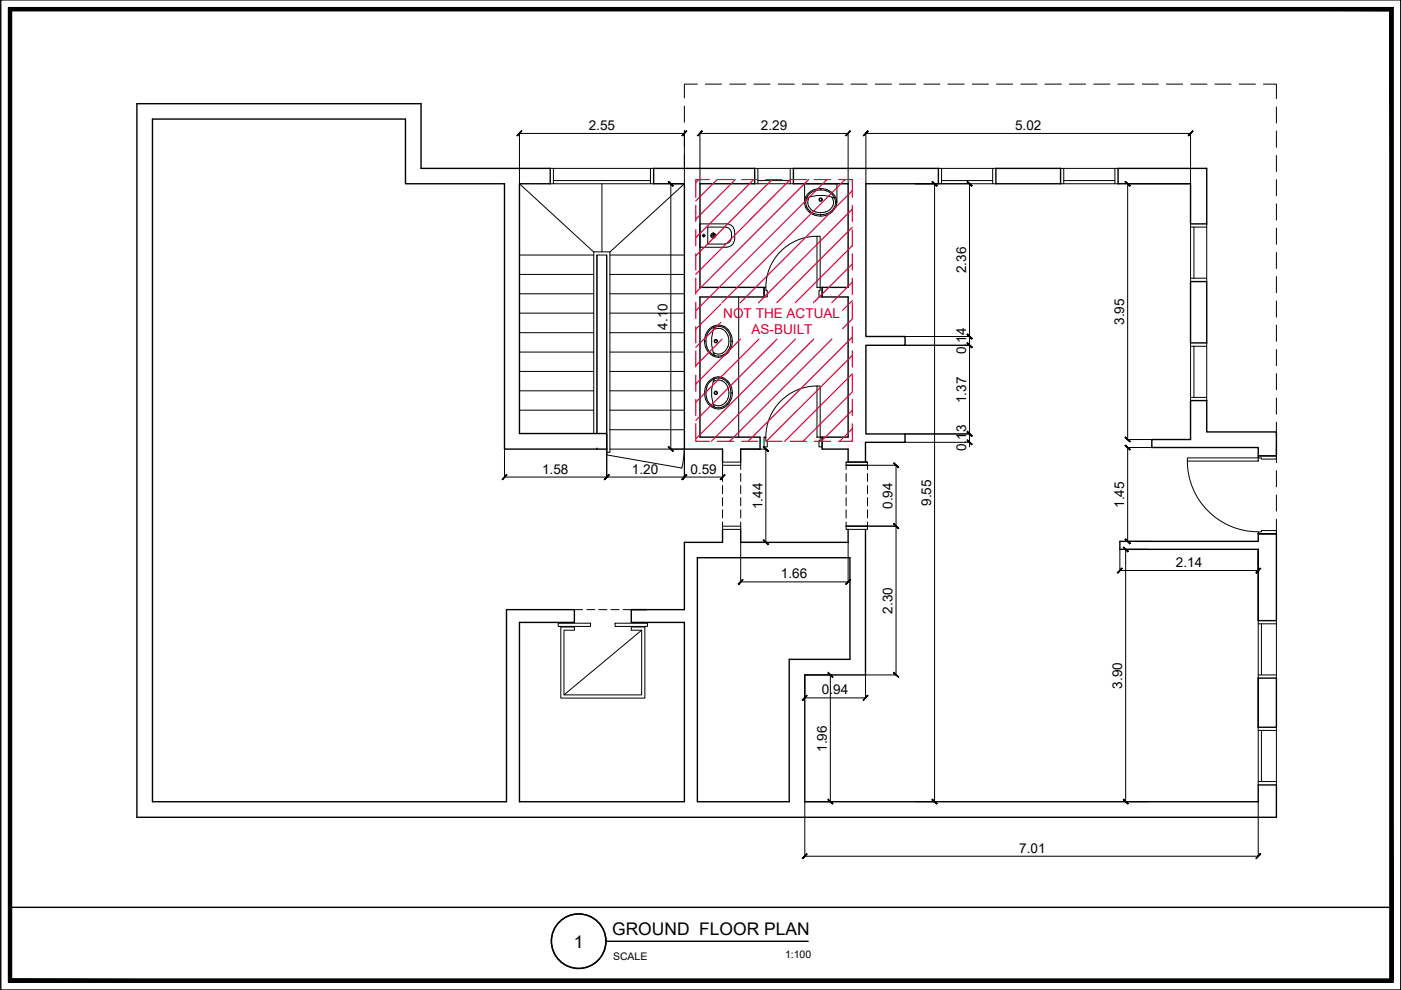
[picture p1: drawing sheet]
<svg xmlns="http://www.w3.org/2000/svg" width="297mm" height="210mm" viewBox="0 0 297 210" stroke-linecap="round" stroke-linejoin="round" font-family="sans-serif">
<!-- layer: A_WALL -->
<g fill="none" stroke="#000" stroke-width=".3">
<path d="M211.1 35.7h13.8v3.3h-13.8zM237.1 35.7h18.7v11.8h-3.4v-8.5h-15.3zM252.4 59.7h3.4v13h-3.4zM153.2 98v-2.8h-8.1v-56.2h-6.5v-3.3h21.4v3.3h-11.6v21.9h13.6v2.1h-13.6v29.7h12.7v2.5h-4.1v2.8M179.4 98.7h4.5M183.5 98v-4.2h8.4v-1.8h-8.3v-18.8h8.3v-1.9h-8.3v-32.3h15.4v-3.3h-30.8v3.3h11.6v21.9h-5.5v2.1h5.5v29.7h-5.5v2.5h5.5v2.8h4.1M252.4 84.9h3.4v6.7h14.8v5.1h-3.8v-1.8h-22.6v-1.7h8.2zM147.9 118.3h32.3v21.5h-12.9v30.2h-19.4zM153.2 112.2v2.8h-8.1v14.3h-11.3v2.7h11.3v38h-35v-38h11.7v-2.7h-14.4v40.7h-75.1v-144.8h53.7v13.8h21v56.2h21.6v-3.3h-18.5v-52.9h6.6v-3.3h-27.4v-13.7h-60.3v151.3h241.6v-6.9h-3.8v3.6h-96.2v-26.9h12.9v-30.9M157 112.2v2.8h22.8v-2.8M179.4 111.6h4.5M237.4 114.8h29.4v-1.6h3.8v18.4h-3.8v-15.1h-29.4z"/>
<path d="M266.8 143.8h3.8v10.4h-3.8z"/>
</g>
<!-- layer: A_STAIR -->
<g fill="none" stroke="#000" stroke-width=".21">
<path d="M110.1 39l15.8 14.4M127.6 39v14.4M145.1 39l-15.8 14.4M110.1 58.2h15.8M110.1 54.1h15.8M126.6 54.1v37.8v-37.8h2v41.8h.7v-42.5h-3.4v38.5M128.6 54.1v41.1M129.3 58.2h15.8M129.3 54.1h15.8M110.1 78.8h15.8M110.1 74.6h15.8M110.1 70.5h15.8"/>
<path d="M110.1 66.4h15.8M110.1 62.3h15.8M129.3 78.8h15.8M129.3 74.6h15.8M129.3 70.5h15.8M129.3 66.4h15.8M129.3 62.3h15.8M110.1 87h15.8M110.1 82.9h15.8M126.6 95.2h.1M128.6 95.9v.5l16 2.8M129.3 87h15.8"/>
<path d="M129.3 82.9h15.8M129.3 91.1h15.8M129.3 95.2h15.8M145.1 95.2l-.1 1.7-.5 2.3M118.3 132.1h6.9v.7h-6.9zM118.9 132.9h2.9v.7h-2.2v13.7h16.4v-13.7h-2.2v-.7h2.9v15.1h-17.8zM121.8 129.3h1.7M124.4 129.3h1.7M126.9 129.3h1.8M129.5 129.3h1.8M130.4 132.1h6.9v.7h-6.9zM132.1 129.3h1.7"/>
<path d="M136 133.6l-16.4 13.7"/>
</g>
<!-- layer: A-FIXTURES -->
<g fill="none" stroke="#000" stroke-width=".21">
<path d="M148.4 52.3l5.7 .1M148.4 47.6v4.7M148.9 50h.6M149.2 49.6v.7M150 51.6l.2 .1M150.1 48.3v3.3M150.2 51.7h3.5M150.6 50h1.3M151.2 49.3v1.3M153.7 48.1a1.38 1.38 0 0 1 1.4 1.4M153.7 48.1h-3.5l-.2 .2M154.1 47.5a1.63 1.63 0 0 1 1.6 1.6"/>
<path d="M154.1 47.5l-5.7 .1M155.1 50.3a1.38 1.38 0 0 1-1.4 1.4M155.1 49.5v.8M155.7 50.8a1.63 1.63 0 0 1-1.6 1.6M155.8 49.1v1.7M170.6 42.9v-3.9h6.8v3.9M170.6 42.9l.2 1.1M170.8 44a3.4 3.4 0 0 0 3.2 1.8M170.8 41.8l-.2 1.1M171 42a7.8 7.8 0 0 1 6 0M171 43.9a3.4 3.4 0 0 0 5.9 0M171.4 43.7l.6 .7 .9 .5"/>
<path d="M171.4 42.1l-.1 .8 .1 .8M171.6 41.8l-.2 .3M172.7 40.5a2.5 2.5 0 0 0-1.6 3.4M172.9 44.9l1.1 .2M174 40.3l1.2 .2M174 40.3l-1.2 .2M174 40v.3M174 45.6v.2M175.1 44.9l-1.1 .2M175.2 40.5a2.56 2.56 0 0 1 1.7 3.4M175.3 40.2a2.77 2.77 0 0 1 2.1 2.7 2.77 2.77 0 0 1-2.1 2.7M175.3 40.2a3.7 3.7 0 0 0-4.5 1.6"/>
<path d="M175.3 45.6l-1.3 .2M176.4 41.8a1.82 1.82 0 0 1 .1 1.9M176.5 43.7l-.5 .7-.9 .5M149.4 72.4h.3M149.7 72.3l.2 1.3M149.9 73.6a2.51 2.51 0 0 0 2.4 1.9 2.51 2.51 0 0 0 2.4-1.9M149.9 71.1l-.2 1.2M151.3 69.4a2.87 2.87 0 0 0-1.4 1.7M151.3 69.4a2.22 2.22 0 0 1 2 0M151.5 69.3a7.8 7.8 0 0 0 0 6M151.5 69.8l-.3 .1M151.5 69.8l.8-.2 .8 .2"/>
<path d="M153.1 69.8l.8 .5M153.3 69.4a3 3 0 0 1 1.4 1.7M153.8 70.3l.5 .9M153.9 74.3a1.9 1.9 0 0 1-2.7 .4M154.3 73.4l-.5 .9M154.4 71.2a3.3 3.3 0 0 1 0 2.2M154.4 69.9l.6 1.1M154.4 69.9a2.88 2.88 0 0 0-3.2-.7 2.88 2.88 0 0 0-1.8 2.8 3 3 0 0 0 1.1 3 3 3 0 0 0 3.2 .3l.7-.6M154.8 71.1l.2 1.2M155 72.3l-.2 1.3M155 73.7l-.6 1M155 72.4h.3"/>
<path d="M155 71l.3 1.3M155.3 72.3l-.3 1.4M156.6 63v29.7M149.4 83.3h.3M149.7 83.3l.2 1.2M149.9 84.6l.5 1M149.9 82.1l-.2 1.2M150.3 85.7a2.61 2.61 0 0 0 4.1 0M150.4 81l-.5 1M150.5 85.5a2.36 2.36 0 0 0 3.7 0M151.2 80.9a1.89 1.89 0 0 1 2.7 .4M151.3 80.4l-.8 .7"/>
<path d="M151.3 80.4a2.22 2.22 0 0 1 2 0M151.5 80.3a7.8 7.8 0 0 0 0 6M153.3 80.4l.9 .7M153.8 81.3l.5 .9M153.9 85.3a1.9 1.9 0 0 1-2.7 .4M154.2 81l.5 1M154.3 84.4l-.5 .9M154.4 82.2a3.3 3.3 0 0 1 0 2.2M154.4 80.9l.6 1M154.4 80.9a2.85 2.85 0 0 0-3.2-.7 2.85 2.85 0 0 0-1.8 2.8 3.8 3.8 0 0 0 .8 2.8M154.7 84.6l-.5 1M154.8 82.1l.2 1.2"/>
<path d="M155 83.3l-.2 1.2M155 84.7l-.6 1.1M155 83.3h.3M155 82l.3 1.3M155.3 83.3l-.3 1.3"/>
<circle cx="149.2" cy="49.9" r=".23"/>
<circle cx="151.2" cy="49.9" r=".53"/>
<circle cx="151.2" cy="49.9" r=".36"/>
<circle cx="174" cy="42.3" r=".36"/>
<circle cx="174" cy="42.3" r=".28"/>
<circle cx="151.8" cy="72.3" r=".28"/>
<circle cx="151.8" cy="72.3" r=".36"/>
<circle cx="151.8" cy="83.3" r=".28"/>
<circle cx="151.8" cy="83.3" r=".36"/>
</g>
<!-- layer: A_WINDOW -->
<g fill="none" stroke="#000" stroke-width=".21">
<path d="M116.7 39h21.9M116.7 35.7h21.9M117.3 35.7v3.3M117.3 38.3h20.6M137.9 35.7v3.3M160 39h8.2M160 35.7h8.2M160.7 38.3h6.8M160.7 35.7v3.3M167.5 35.7v3.3M199 39h12.1M199 35.7h12.1"/>
<path d="M199.6 38.3h10.9M199.6 35.7v3.3M210.5 35.7v3.3M224.9 39h12.2M224.9 35.7h12.2M225.5 38.3h10.9M225.5 35.7v3.3M236.4 35.7v3.3M252.4 59h3.4M252.4 48.1h3.4M252.4 47.5v12.2M253.1 48.1v10.9"/>
<path d="M255.8 47.5v12.2M252.4 72.7v12.2M252.4 73.4h3.4M253.1 73.4v10.9M255.8 72.7v12.2M252.4 84.3h3.4M266.8 132.3h3.8M266.8 131.6v12.2M267.4 132.3v10.8M270.6 131.6v12.2M266.8 143.1h3.8M266.8 154.2v12.2"/>
<path d="M266.8 154.9h3.8M267.4 154.9v10.8M270.6 154.2v12.2M266.8 165.7h3.8"/>
</g>
<!-- layer: A_DOOR -->
<g fill="none" stroke="#000" stroke-width=".21">
<path d="M173.2 50.1a10.8 10.8 0 0 0-10.8 10.8M173.2 50.1h.7v10.8h-.7zM162 60.9h.4v.7h.3v1.4h-.7zM173.9 60.9h.4v2.1h-.7v-1.4h.3zM153.2 98h3.8v.7h-3.8zM153.2 98.7v.8M157 98.7v.8M162 92.7h.4v.7h.3v1.4h-.7zM173.2 81.8a10.8 10.8 0 0 0-10.8 10.9M173.2 81.8h.7v10.9h-.7zM173.9 92.7h.4v2.1h-.7v-1.4h.3zM179.4 98h4.5v.7h-4.5z"/>
<path d="M179.4 98.7v.8M183.9 98.7v.8M251.7 97.7a15 15 0 0 0 15 15M251.7 97.1h15.1v.7h-15.1zM266.8 96.7h3.8v.6h-3.2v-.2h-.6zM153.2 111.6h3.8v.6h-3.8zM153.2 100.4v1.7M153.2 103v1.7M153.2 105.5v1.7M153.2 108.1v1.7M153.2 110.7v.9M157 100.4v1.7"/>
<path d="M157 103v1.7M157 105.5v1.7M157 108.1v1.7M157 110.7v.9M179.4 111.6h4.5v.6h-4.5zM179.4 100.4v1.7M179.4 103v1.7M179.4 105.5v1.7M179.4 108.1v1.7M179.4 110.7v.9M183.9 100.4v1.7M183.9 103v1.7"/>
<path d="M183.9 105.5v1.7M183.9 108.1v1.7M183.9 110.7v.9M266.8 112.8h.6v-.3h3.2v.7h-3.8z"/>
</g>
<!-- layer: A_WALL -->
<g fill="none" stroke="#000" stroke-width=".21">
<path d="M147.9 17.8h-2.8v3M149.5 17.8h3.5M154.7 17.8h3.4M159.8 17.8h3.5M165 17.8h3.4M170.1 17.8h3.5M175.3 17.8h3.4M180.4 17.8h3.4M185.6 17.8h3.4M190.7 17.8h3.4M195.9 17.8h3.4M201 17.8h3.4"/>
<path d="M206.1 17.8h3.5M211.3 17.8h3.4M216.4 17.8h3.5M221.6 17.8h3.4M226.7 17.8h3.5M231.9 17.8h3.4M237 17.8h3.4M242.2 17.8h3.4M247.3 17.8h3.4M252.5 17.8h3.4M257.6 17.8h3.4M262.7 17.8h3.5"/>
<path d="M267.9 17.8h2.7v3.1M145.1 22.5v3.4M145.1 27.6v3.4M145.1 32.8v2.9M270.6 22.7v3.4M270.6 27.8v3.4M270.6 32.9v3.5M270.6 38.1v3.4M270.6 43.2v3.5M270.6 48.4v3.4M270.6 53.5v3.5M270.6 58.6v3.5"/>
<path d="M270.6 63.8v3.4M270.6 68.9v3.5M270.6 74.1v3.4M270.6 79.2v3.4M270.6 84.4v3.4M270.6 89.5v3.4M270.6 94.7v3.4M270.6 99.8v3.4M270.6 105v3.4M270.6 110.1v3.1"/>
</g>
<!-- layer: A_DIM -->
<g fill="none" stroke="#000" stroke-width=".21">
<path d="M110.1 39v-10.7h35v10.7h-2.9v56.2h2.9M148.4 39v-10.7h31.4v10.7M183.6 39v-10.7h68.8v10.7h-13.3v54.2h5.1M191.9 71.3h13.7v-32.3h-11.6h4.1v131h-4.1M205.6 73.2h-13.7h13.7v18.8h-13.7M205.6 70.4v2.8M205.6 73.2v1M107 95.2v5.9h21.6M128.6 95.2v5.9M145.1 95.2v5.9h-16.5M145.1 95.2v5.9h8.1v-5.9M157 95.2h5.4v19.8h-5.4v8.4h22.8v-8.4"/>
<path d="M183.9 98.7h6.1v12.9h-6.1M191.9 93.8h13.7M205.6 91v2.8M205.6 93.8v1M244.2 94.9h-5.1v19.9h5.1M183.5 111.6h6.5v31.5h-6.5v4.9h-12.9v-4.9h5.5v26.9h-5.5v11.5h96.2v-11.5M237.4 116.5v4.5h29.4v-4.5M243.6 116.5h-4.9v53.5h4.9"/>
</g>
<!-- layer: 0 -->
<g fill="#000" stroke="#000" stroke-width=".21">
<path d="M1.8 2.3l.6 205.3v-205.3zM1.8 2.3l.6 205.3h-.6z"/>
<path d="M1.8 1.6l293.5 .7v-.7zM1.8 1.6l293.5 .7h-293.5z"/>
<path d="M294.7 2.3l.6 205.3v-205.3zM294.7 2.3l.6 205.3h-.6z"/>
<path d="M110.6 27.7l-.9 1.1 .9-1zM109.6 28.7l1-1-.9 1.1z"/>
<path d="M141.7 38.5l.9 1 .1-.1zM141.7 38.5h.1l.9 .9z"/>
<path d="M144.6 28.7l.1 .1 .8-1.1zM145.5 27.7l.1 .1-.9 1z"/>
<path d="M148.8 27.7l-.8 1.1 .9-1zM147.9 28.7l.9-1-.8 1.1z"/>
<path d="M179.3 28.7l.1 .1 .8-1.1zM180.2 27.7l.1 .1-.9 1z"/>
<path d="M184 27.7l-.9 1.1 1-1zM184 27.7l-.9 1.1-.1-.1z"/>
<path d="M197.6 38.5l1 1 .1-.1zM197.6 38.5h.1l1 .9z"/>
<path d="M205 38.5l1 1 .1-.1zM205 38.5h.1l1 .9z"/>
<path d="M238.5 38.5l1 1 .1-.1zM238.5 38.5h.2l.9 .9z"/>
<path d="M252.8 27.7l-.9 1 .1 .1zM252.8 27.7l.2 .1-1 1z"/>
<path d="M205.1 70.8l-.1 .1 1.1 .9zM205 70.9l1.1 .9-.1 .1z"/>
<path d="M205.1 70.8l-.1 .1 1.1 .9zM205 70.9l1.1 .9-.1 .1z"/>
<path d="M205 72.8l1 .9 .1-.1zM205.1 72.7l1 .9-1.1-.8z"/>
<path d="M205 72.8l1 .9 .1-.1zM205.1 72.7l1 .9-1.1-.8z"/>
<path d="M141.8 94.7l-.1 .1 1 .8zM141.7 94.8l1 .8-.1 .1z"/>
<path d="M161.8 94.8l1 .9 .1-.1zM161.8 94.8l.2-.1 .9 .9z"/>
<path d="M189.5 98.2l.9 1 .1-.1zM189.6 98.1l.9 1-1-.9z"/>
<path d="M205.1 91.5l-.1 .1 1.1 .8zM205 91.6l1.1 .8-.1 .1z"/>
<path d="M205.1 91.5l-.1 .1 1.1 .8zM205 91.6l1.1 .8-.1 .1z"/>
<path d="M205 93.4l1 .9 .1-.1zM205.1 93.2l1 1-1.1-.8z"/>
<path d="M238.7 92.6l-.2 .2 1.1 .8zM238.5 92.8l1.1 .8-.1 .1z"/>
<path d="M238.5 94.5l1 .9 .1-.1zM238.5 94.5l.2-.1 .9 .9z"/>
<path d="M107.4 100.6l-.9 1.1 1-1zM107.4 100.6l-.9 1.1v-.1z"/>
<path d="M129.1 100.6l-1 1 .1 .1zM129.1 100.6l.1 .1-1 1z"/>
<path d="M129.1 100.6l-.9 1.1 1-1zM129.1 100.6l-.9 1.1-.1-.1z"/>
<path d="M144.6 101.6l.1 .1 .8-1.1zM145.5 100.6l.1 .1-.9 1z"/>
<path d="M145.5 100.6l-.8 1.1 .9-1zM145.5 100.6l-.8 1.1-.1-.1z"/>
<path d="M153.6 100.6l-.9 1 .1 .1zM153.6 100.6l.1 .1-.9 1z"/>
<path d="M161.8 114.5l1.1 .9-.9-1zM161.8 114.5l1.1 .9-.1 .1z"/>
<path d="M189.6 111l-.1 .1 1 .9zM189.5 111.1l1 .9-.1 .1z"/>
<path d="M189.5 111.1l.9 1 .1-.1zM189.5 111.1l.1-.1 .9 1z"/>
<path d="M238.7 114.2l-.2 .2 1.1 .8zM238.5 114.4l1.1 .8-.1 .1z"/>
<path d="M238.2 116l.9 1 .1-.1zM238.2 116l1 .9z"/>
<path d="M157.5 122.9l-.9 1 1-.9zM156.5 123.8l1-.9-.9 1z"/>
<path d="M179.3 123.8l.1 .1 .8-1zM180.2 122.9l.1 .1-.9 .9z"/>
<path d="M237.9 120.5l-.9 1 .9-1zM236.9 121.4l1-.9-.9 1z"/>
<path d="M266.3 121.4v.1l.9-1zM267.2 120.5h.1l-1 1z"/>
<path d="M171.1 147.4l-.9 1.1 .9-1zM171.1 147.4l-.9 1.1-.1-.1z"/>
<path d="M175.5 142.7l1 .9 .1-.1zM175.6 142.6l1 .9-1.1-.8z"/>
<path d="M183.9 147.4l-.9 1 .1 .1zM183.9 147.4l.2 .1-1 1z"/>
<path d="M189.6 142.6l-.1 .1 1 .8zM189.5 142.7l1 .8-.1 .1z"/>
<path d="M175.6 169.4l-.1 .2 1.1 .8zM175.5 169.6l1.1 .8-.1 .1z"/>
<path d="M197.7 169.4l-.1 .2 1.1 .8zM197.6 169.6l1.1 .8-.1 .1z"/>
<path d="M238.2 169.4v.2l1 .8zM238.2 169.6l1 .8-.1 .1z"/>
<path d="M171.1 181l-.9 1 .9-.9zM171.1 181l-.9 1h-.1z"/>
<path d="M267.2 181l-.9 1zM267.2 181l.1 .1-1 .9z"/>
<path d="M1.8 207.6l293.5 .7v-.7zM1.8 207.6l293.5 .7h-293.5z"/>
</g>
<path d="M.2 0h296.8v209.9h-296.8zM1.8 1.6h293.5v206.7h-293.5zM2.4 2.3h292.3v205.3h-292.3zM2.4 192.4h292.3" fill="none" stroke="#000" stroke-width=".3"/>
<!-- layer: TILTLE BLOCK_1 -->
<circle cx="122.7" cy="199.6" r="5.8" fill="none" stroke="#000" stroke-width=".3"/>
<!-- layer: A_TEXT -->
<path d="M128.5 199.6h42.9" fill="none" stroke="#000" stroke-width=".3"/>
<!-- layer: A_DIM -->
<g fill="none" stroke="#db0037" stroke-width=".25">
<path d="M148.2 38.1l-.7 .6M150.4 38.1h-2.9v3.7M155.5 38.1h-3.5l-4.5 4.5M155.9 38.1l-8.4 8.4M157.3 38.1h3.4M159.8 38.1l-12.3 12.3M162.4 38.1h3.4M163.7 38.1l-16.2 16.1M171 38.1h-3.5l-20 20M171.4 38.1l-23.9 23.9M172.7 38.1h3.4M175.3 38.1l-27.8 27.8"/>
<path d="M177.8 38.1h2.9v3.7M179.2 38.1l-26.1 26.1M147.5 43.5v3.5M147.5 48.7v3.4M147.5 53.8v3.4M147.5 59v3.4M180.7 40.4l-23.7 23.8M180.7 44.3l-19.9 19.9M180.7 48.2l-16 16M180.7 48.7v3.4l-12.1 12.1M180.7 56l-8.2 8.2M180.7 59.8l-4.4 4.4"/>
<path d="M180.7 43.5v3.5M180.7 53.8v3.4M180.7 59v3.4M147.5 64.1v3.4M147.5 69.3v3.4M147.5 74.4v3.4M147.5 79.6v3.4M152.9 64.4l-5.4 5.4M152.9 68.3l-5.4 5.3M153.1 71.9l-5.6 5.6M157 71.9l-9.5 9.5M160.9 71.9l-13.4 13.4"/>
<path d="M164.7 71.9l-17.2 17.3M168.6 71.9l-21.1 21.2M172.5 71.9l-21.7 21.7M176.4 71.9l-21.7 21.7M180.7 63.7l-2.1 2.1M180.7 67.6l-2.1 2.1M180.7 71.5l-22.1 22.1M180.7 75.4l-18.2 18.2M180.7 79.3l-14.3 14.3M180.7 64.1v3.4M180.7 69.3v3.4M180.7 74.4v3.4"/>
<path d="M180.7 79.6v3.4M147.5 89.8v3.8h2.9M147.5 84.7v3.4M152.1 93.6h3.4M157.3 93.6h3.4M162.4 93.6h3.4M167.5 93.6h3.5M172.7 93.6h3.4M180.7 89.8v3.8h-2.9M180.7 83.1l-10.4 10.5M180.7 87l-6.6 6.6M180.7 90.9l-2.7 2.7"/>
<path d="M180.7 84.7v3.4"/>
</g>
<g font-size="3.7">
<text x="121.7" y="201.1">1</text>
<text x="129.8" y="198.3">GROUND FLOOR PLAN</text>
</g>
<g font-size="2.9">
<text x="124.8" y="27.5">2.55</text>
<text x="161.3" y="27.5">2.29</text>
<text x="215.2" y="27.5">5.02</text>
<text x="204.8" y="57.9" transform="rotate(-90 204.8 57.9)">2.36</text>
<text x="141.5" y="69.9" transform="rotate(-90 141.5 69.9)">4.10</text>
<text x="238.4" y="68.9" transform="rotate(-90 238.4 68.9)">3.95</text>
<text x="204.8" y="75.1" transform="rotate(-90 204.8 75.1)">0.14</text>
<text x="204.8" y="85.5" transform="rotate(-90 204.8 85.5)">1.37</text>
<text x="204.8" y="95.7" transform="rotate(-90 204.8 95.7)">0.13</text>
<text x="114.9" y="100.4">1.58</text>
<text x="134" y="100.4">1.20</text>
<text x="146.4" y="100.4">0.59</text>
<text x="161.7" y="108" transform="rotate(-90 161.7 108)">1.44</text>
<text x="189.3" y="107.9" transform="rotate(-90 189.3 107.9)">0.94</text>
<text x="197.4" y="107.3" transform="rotate(-90 197.4 107.3)">9.55</text>
<text x="238.4" y="107.7" transform="rotate(-90 238.4 107.7)">1.45</text>
<text x="165.6" y="122.7">1.66</text>
<text x="249.3" y="120.3">2.14</text>
<text x="189.3" y="130.1" transform="rotate(-90 189.3 130.1)">2.30</text>
<text x="174.3" y="147.2">0.94</text>
<text x="237.9" y="146" transform="rotate(-90 237.9 146)">3.90</text>
<text x="175.3" y="159.4" transform="rotate(-90 175.3 159.4)">1.96</text>
<text x="216.1" y="180.8">7.01</text>
</g>
<g font-size="2.9" fill="#db0037">
<text x="153.4" y="67.3">NOT THE ACTUAL</text>
<text x="159.3" y="70.8">AS-BUILT</text>
</g>
<g font-size="2.2">
<text x="130" y="203.5">SCALE</text>
<text x="166.4" y="203.2">1:100</text>
</g>
</svg>
